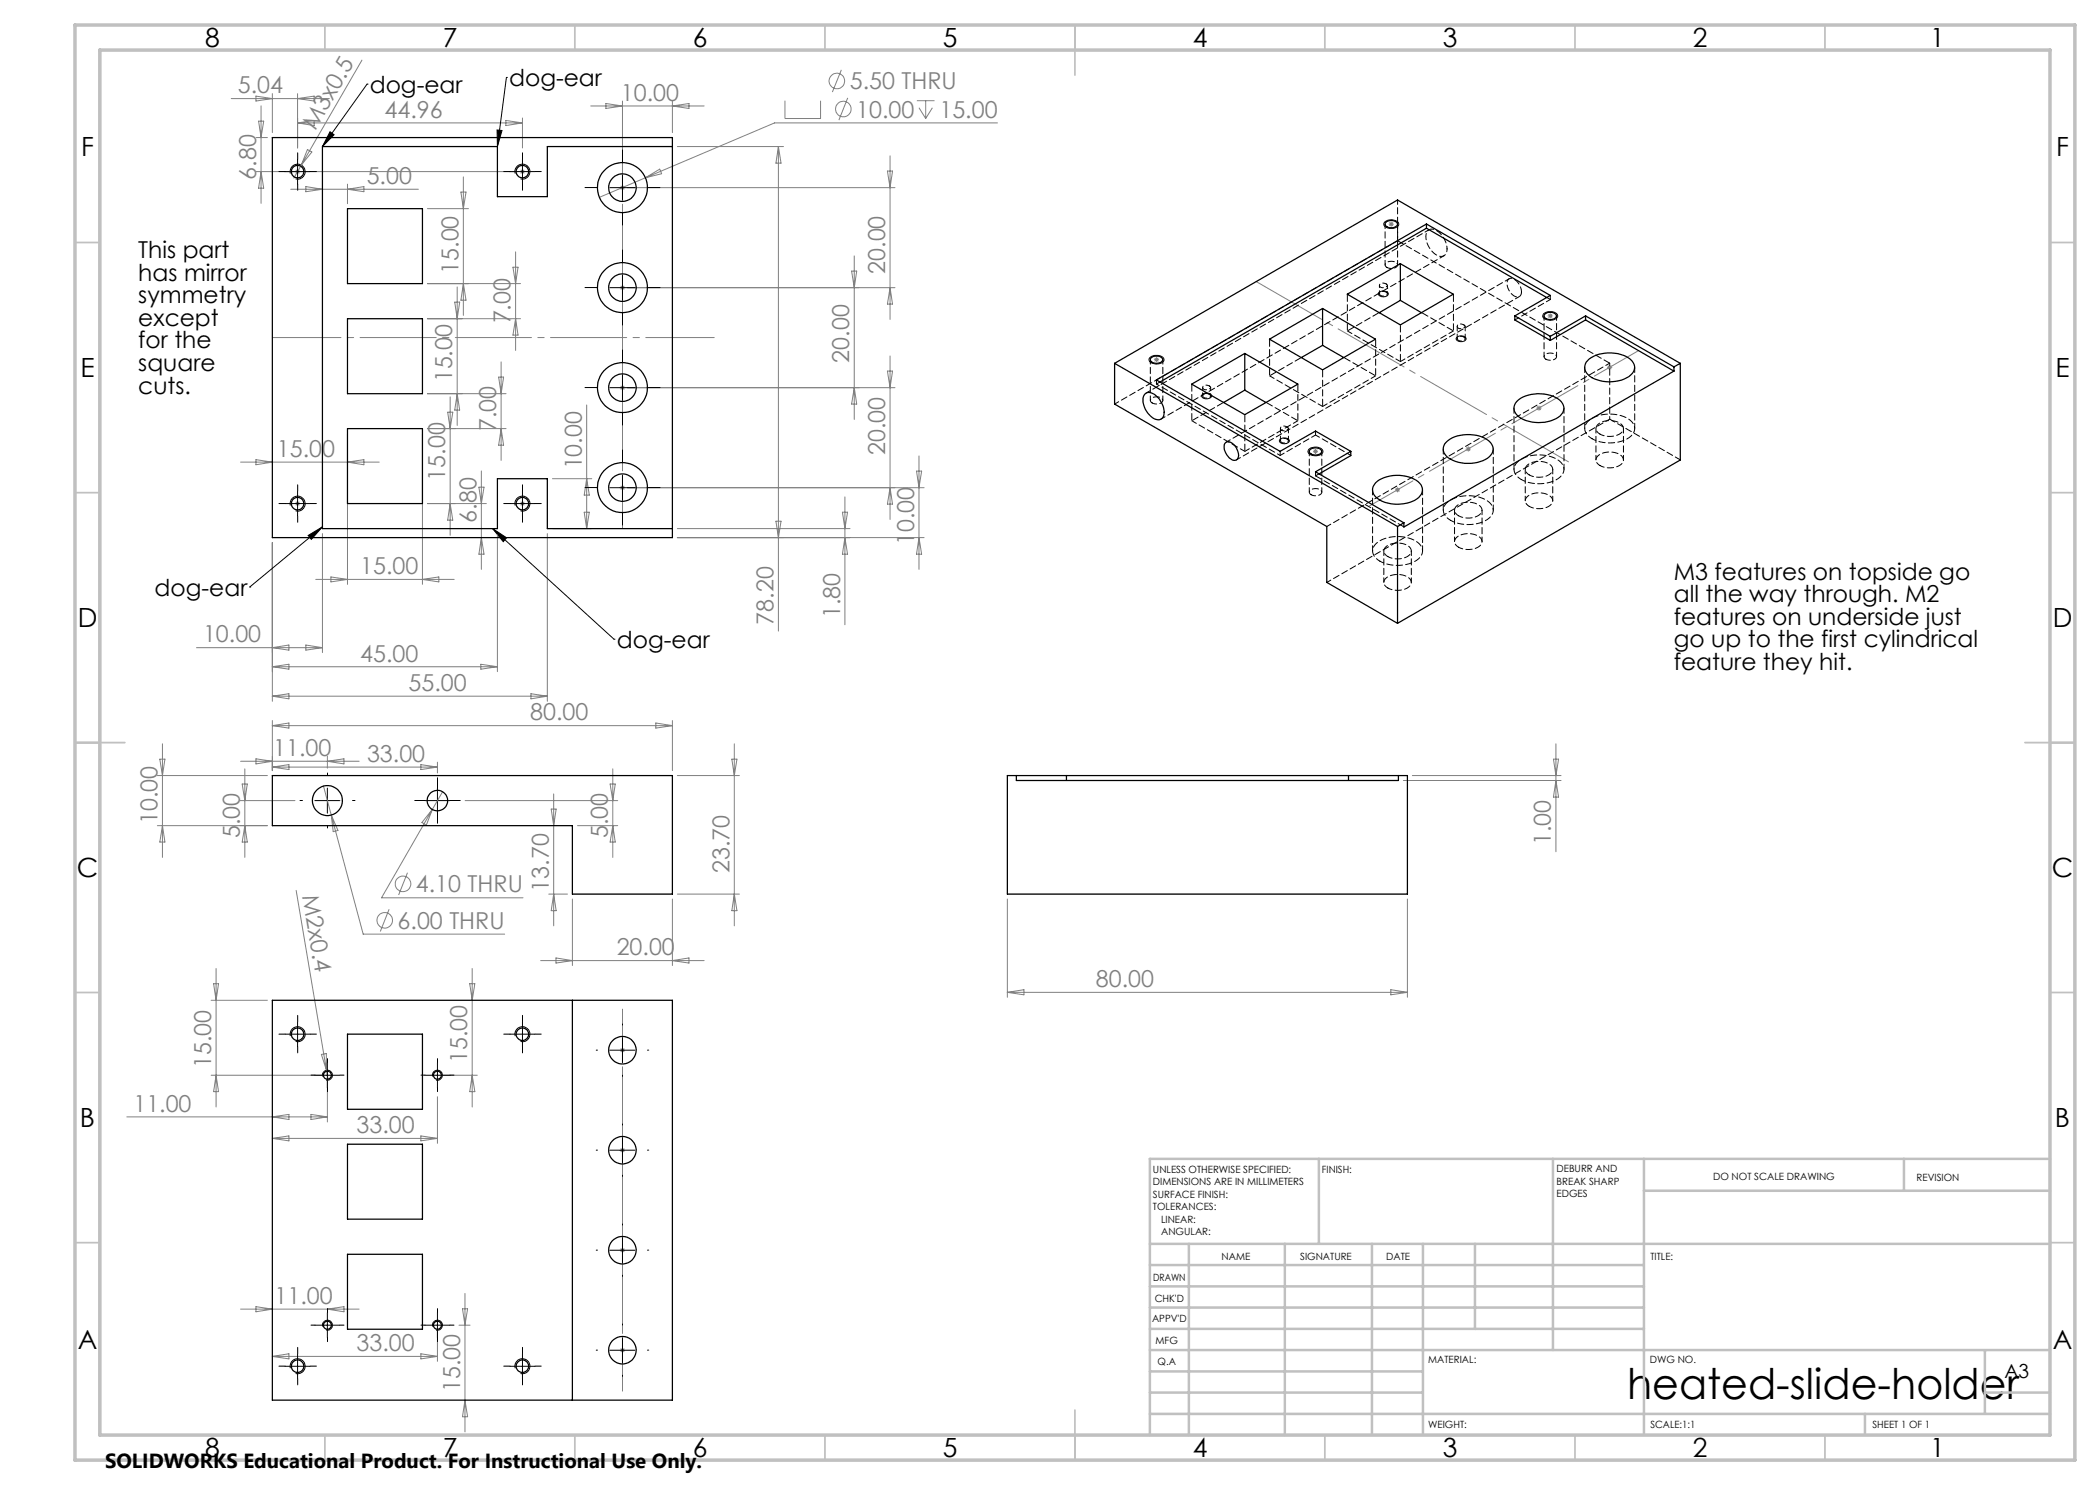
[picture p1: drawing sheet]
<svg xmlns="http://www.w3.org/2000/svg" width="420mm" height="297mm" viewBox="0 0 420 297" stroke-linecap="round" stroke-linejoin="round" font-family="sans-serif">
<g fill="none" stroke="#808080" stroke-width=".2">
<path d="M46.2 19.7h19.7M51.2 19.2l3.3 .5-3.3 .5zM54.5 18.7v7.8M59.5 18.7v10.9M59.5 19.7l3.3-.5v1zM72.4 12l-12.1 21M168.3 14l-1.8 4.4M169.5 19.6l-1.7 4.4M51.2 34.3h52.3M51.2 27.5h2.3M51.7 24.2h1l-.5 3.3zM52.2 21.2v19.5"/>
<path d="M52.2 34.3l.5 3.3h-1zM58.1 37.8h25.6M59.2 34l.7 .7M59.5 33.8v1M59.5 24.6h45M59.5 24.6l3.3-.5v1zM59.9 34l-.7 .7M60.3 33l-1.5 2.6M61.2 37.3l3.3 .5-3.3 .5zM61.5 29.9l.9 .5-2.1 2.6zM69.5 36.8v3.9M69.5 37.8l3.3-.5v1z"/>
<path d="M92.2 38.4h1l-.5 3.3zM92.7 35.4v27.7M101.2 24.1l3.3 .5-3.3 .5zM104 34.3h1M104.1 34l.7 .7M104.5 33.8v1M104.5 23.6v6M104.8 34l-.7 .7M118.1 21.2h22.7M121.2 20.7l3.3 .5-3.3 .5zM124 37.5h1M124.1 37.2l.7 .7"/>
<path d="M124.5 37v1M124.5 20.2v16.3M124.8 37.2l-.7 .7M125.5 37.5h53.5M129.1 35.6l2.8-1.8 .4 .9zM134.5 20.2v6.3M134.5 21.2l3.3-.5v1zM135.5 29.3h21.2M155.7 29.3v96.9M155.7 29.3l.5 3.3h-1zM157 20.1v3.6h7.1v-3.6M177.5 34.2h1l-.5 3.3z"/>
<path d="M178 31.2v32.7M183.4 20.1h3.5M183.8 21.6l1.3 2.1M185.1 20.1v3.6M186.5 21.6l-1.4 2.1M199.5 24.6h-44.6l-35 14.9M85.5 56.7h18.6M85.5 41.7h8.2M91.4 57.4v27.7M92.7 56.7l.5 3.3h-1zM102.6 53.4h1l-.5 3.3zM103.1 50.4v19.7"/>
<path d="M124 57.5h1M124.1 57.2l.7 .7M124.5 57v1M124.8 57.2l-.7 .7M125.5 57.5h53.5M170.3 54.2h1l-.4 3.3zM170.9 51.2v32.7M178 57.5l.5 3.3h-1zM277.7 44.8h1.1M277.9 44.5l.7 .7M278.2 44.3v1M278.6 44.5l-.7 .7"/>
<path d="M85.5 78.7h15.7M85.5 63.7h18.6M90 79.4v27.7M90.9 60.4h1l-.5 3.3zM91.4 78.7l.5 3.3h-1zM99.7 75.4h1l-.5 3.3zM100.2 72.4v19.7M103.1 63.7l.5 3.3h-1zM124 77.5h1M124.1 77.2l.7 .7M124.5 77v1M124.8 77.2l-.7 .7"/>
<path d="M170.9 77.5l.4 3.3h-1zM177.5 74.2h1l-.5 3.3zM178 71.2v32.7M179 77.5h-53.5M230.8 71.9h1M230.9 71.6l.8 .7M231.3 71.4v1M231.7 71.6l-.8 .7M309.5 63.2h1.1M309.7 62.8l.7 .7M310.1 62.7v1M310.4 62.8l-.7 .7"/>
<path d="M321.4 73.5h1M321.6 73.1l.7 .7M321.9 73v1M322.3 73.1l-.7 .7M48.1 92.4h27.7M51.2 91.9l3.3 .5-3.3 .6zM69.5 92.4l3.3-.5v1.1zM69.5 86.7v30.2M84.5 86.7v30.2M85.5 85.7h15.7M89.5 82.4h1.1l-.6 3.3zM95.8 97.4h1l-.5 3.3z"/>
<path d="M96.3 94.2v19.7M100.2 85.7l.5 3.3h-1zM110.5 95.7h7.9M117.3 81v24.7M117.3 95.7l.6 3.3h-1.1zM124 97.5h1M124.1 97.2l.7 .7M124.5 97v1M124.8 97.2l-.7 .7M125.5 97.5h59.3M169 99.4v25.6M178 97.5l.5 3.3h-1z"/>
<path d="M183.3 94.2h1l-.5 3.3zM183.8 91.2v22.7M262.6 90.3h1M262.7 89.9l.8 .7M263.1 89.8v1M263.5 89.9l-.8 .7M279 98h1M279.2 97.6l.7 .7M279.5 97.5v1M279.9 97.6l-.7 .7M293.1 89.8h1M293.3 89.5l.7 .7"/>
<path d="M293.7 89.3v1M294 89.5l-.7 .7M307.3 81.6h1M307.4 81.3l.8 .7M307.8 81.1v1M308.2 81.3l-.8 .7M54.5 108.5v31.8M59 100.7h1M59.2 100.4l.7 .7M59.5 100.2v1M59.9 100.4l-.7 .7M63.1 115.9h27.7"/>
<path d="M64.5 106.7v23.8M66.2 115.4l3.3 .5-3.3 .5zM84.5 115.9l3.3-.5v1zM85.5 100.7h11.8M90 100.7l.6 3.3h-1.1zM96.3 107.5l.5 3.3h-1zM99.5 106.7v27.6M104 100.7h1M104.1 100.4l.7 .7M104.5 100.2v1M104.8 100.4l-.7 .7M109.5 106.7v33.6"/>
<path d="M110.5 105.7h7.9M116.8 102.4h1.1l-.6 3.3zM135.5 105.7h34.5M135.5 107.5h49.3M155.2 104.2h1l-.5 3.3zM168.5 102.4h1l-.5 3.3zM169 107.5l.5 3.3h-1zM183.8 107.5l.5 3.3h-1zM39.3 129.5h25.2M54.5 133.3l3.3-.4v.9zM54.5 139.2l3.3-.5v1.1zM54.5 133.3h45"/>
<path d="M54.5 139.2h55M54.5 129.5l3.3-.5v1zM61.2 129l3.3 .5-3.3 .5zM96.2 132.9l3.3 .4-3.3 .5zM106.2 138.7l3.3 .5-3.3 .6zM31.5 155.1h22M32 151.8h1l-.5 3.3zM32.5 148.8v22.7M48.1 152.3h23.7M48.4 156.8h1.1l-.5 3.3zM49 153.8v17.7M51.2 151.8l3.3 .5-3.3 .5z"/>
<path d="M54.5 153.4h33M54.5 153.4l3.3-.5v1zM54.5 144.1v10M54.5 145.1l3.3-.5v1zM54.5 145.1h80M64.7 157.2l1.6 5.8M65.5 151.3v2.3M65.5 152.3l3.3-.5v1zM84.2 152.9l3.3 .5-3.3 .5zM87.5 152.4v2.2M88.5 158.4l-2 3.5M110.7 158.8v26.4"/>
<path d="M122 156.8h1l-.4 3.3zM122.6 153.8v17.7M131.2 144.6l3.3 .5-3.3 .5zM134.5 144.1v10M135.5 155.1h12.4M146.4 151.8h1l-.5 3.3zM146.9 148.8v36.4M280.7 156.1h31.5M282.5 155.1h29.7M310.7 151.8h1l-.5 3.3zM311.2 148.8v21.6M311.2 156.1l.5 3.3h-1z"/>
<path d="M31.5 165.1h22M32.5 165.1l.5 3.3h-1zM47.9 160.1h11.1M49 165.1l.5 3.3h-1.1zM59.2 178.1l6.1 36M66.3 163l6.3 23.8h28.3M66.3 163l1.3 3.1-1 .2zM81.5 174.6l-1.8 4.4M86.5 161.9l-10.2 17.7h28.3M86.5 161.9l-1.2 3.1-.9-.5zM93 160.1h30.5M109.7 178.8h3.8"/>
<path d="M110.2 161.8h1l-.5 3.3zM110.7 178.8l.5 3.3h-1zM114.5 179.8v13.3M115.5 165.1h8M122.6 165.1l.4 3.3h-1zM134.5 179.8v13.3M135.5 178.8h12.4M146.9 178.8l.5 3.3h-1zM201.5 179.8v19.7M281.5 179.8v19.7M42.7 196.7h1l-.5 3.4zM43.2 193.7v27.7"/>
<path d="M77.8 181.9l-1.7 4.4M93.9 196.7h1.1l-.6 3.4zM94.4 193.7v27.7M108.1 192.1h32.7M111.2 191.6l3.3 .5-3.3 .5zM134.5 192.1l3.3-.5v1zM201.5 198.5h80M201.5 198.5l3.3-.6v1.1zM278.2 197.9l3.3 .6-3.3 .5zM42.2 215h22.3M42.2 200.1h11.3M43.2 215l.5 3.3h-1z"/>
<path d="M64.3 210.9l1-.2v3.4zM65.3 214.1l.4 1.9M65.5 216v8.4M87.5 219.4v9.3M88.5 215h7M94.4 215l.6 3.3h-1.1zM124 210h1M124.1 209.7l.7 .7M124.5 209.5v1M124.8 209.7l-.7 .7M25.4 223.4h40.1M54.5 223.4l3.3-.5v1z"/>
<path d="M54.5 227.7l3.3-.5v1zM54.5 227.7h33M62.2 222.9l3.3 .5-3.3 .5zM84.2 227.2l3.3 .5-3.3 .5zM124 230h1M124.1 229.7l.7 .7M124.5 229.5v1M124.8 229.7l-.7 .7M93 258.7v27.7M124 250h1M124.1 249.7l.7 .7M124.5 249.6v.9"/>
<path d="M124.8 249.7l-.7 .7M48.1 261.8h23.7M51.2 261.3l3.3 .5-3.3 .6zM54.5 271.3l3.3-.5v1zM54.5 271.3h33M65.5 261.8l3.3-.5v1.1zM84.2 270.8l3.3 .5-3.3 .5zM87.5 266.1v6.2M91.8 265h2.2M92.5 261.8h1l-.5 3.2zM124 270h1M124.1 269.7l.7 .7"/>
<path d="M124.5 269.6v.9M124.8 269.7l-.7 .7M93 280l.5 3.3h-1z"/>
<circle cx="167.4" cy="16.2" r="1.56"/>
<circle cx="168.7" cy="21.8" r="1.56"/>
<circle cx="80.6" cy="176.8" r="1.55"/>
<circle cx="76.9" cy="184.1" r="1.55"/>
</g>
<g fill="none" stroke="#000" stroke-width=".2">
<path d="M73.4 16.8h.1M73.4 16.8l-8.9 12.5M101.3 15.5h.1M101.3 15.5l-1.8 13.8M57 34.3h5M58.1 34.7a1.5 1.5 0 0 1 1.3-1.9 1.5 1.5 0 0 1 1.6 1.7 1.5 1.5 0 0 1-1.9 1.3M59.5 31.8v5M66 26.3l.8 .6-2.3 2.4zM99.4 26l1 .1-.9 3.2zM102 34.3h5M103 34.7a1.5 1.5 0 0 1 1.4-1.9 1.5 1.5 0 0 1 1.6 1.7 1.5 1.5 0 0 1-1.9 1.3M104.5 31.8v5"/>
<path d="M122 37.5h5M124.5 35v5M122 57.5h5M124.5 55v5M275.9 58.4a1.22 1.22 0 0 1 1.8 .4 1.14 1.14 0 0 1-2-.1zM276.9 44.4a1.93 1.93 0 0 1 2.9 .4 1.55 1.55 0 0 1-2.2 .8l-.6-.3a.59 .59 0 0 1-.1-.9zM122 77.5h5M124.5 75v5M230 71.5a1.89 1.89 0 0 1 2.8 .4 1.35 1.35 0 0 1-1.8 .9l-.6-.2a.64 .64 0 0 1-.4-1.1zM240.4 79a1.21 1.21 0 0 1 1.9 .2 1.17 1.17 0 0 1-2 0zM291.3 67.6a1.2 1.2 0 0 1 1.9 .2 1.18 1.18 0 0 1-2-.1zM308.7 62.8a1.93 1.93 0 0 1 2.8 .3 1.6 1.6 0 0 1-2.3 .8l-.1-.1a.67 .67 0 0 1-.4-1z"/>
<path d="M59.5 98.2v5M104.5 98.2v5M122 97.5h5M124.5 95v5M256 87.9a1.24 1.24 0 0 1 1.9 .3 1.14 1.14 0 0 1-2-.1zM261.8 89.9a1.89 1.89 0 0 1 2.8 .3 1.51 1.51 0 0 1-2.1 .9l-.5-.2a.63 .63 0 0 1-.2-1zM50 117.4h.1M57 100.7h5M58.1 101.1a1.49 1.49 0 0 1 1.3-1.9 1.49 1.49 0 0 1 1.6 1.7 1.49 1.49 0 0 1-1.9 1.3M61.6 107.1l2.9-1.7-2.2 2.5zM64.5 105.4l-14.5 12M98.5 105.7l2.8 1.9-.7 .7z"/>
<path d="M98.5 105.7l24.3 22.1M102 100.7h5M103 101.1a1.49 1.49 0 0 1 1.4-1.9 1.49 1.49 0 0 1 1.6 1.7 1.49 1.49 0 0 1-1.9 1.3M122.8 127.8h.1M65.5 157.6v5M87.5 157.6v5M63 160.1h5M85 160.1h5M57 206.8h5M58.1 207.2a1.49 1.49 0 0 1 1.3-1.8 1.49 1.49 0 0 1 1.6 1.6 1.49 1.49 0 0 1-1.9 1.3M59.5 204.4v4.9M63 215h5"/>
<path d="M64.5 215.3a.99 .99 0 0 1 .9-1.2 .99 .99 0 0 1 1.1 1 .99 .99 0 0 1-1.3 .9M65.5 212.5v5.1M85 215h5M86.5 215.3a1 1 0 0 1 .9-1.3 1 1 0 0 1 1.1 1.1 1 1 0 0 1-1.3 .9M87.5 212.5v5.1M102 206.8h5M103 207.2a1.49 1.49 0 0 1 1.4-1.8 1.49 1.49 0 0 1 1.6 1.6 1.49 1.49 0 0 1-1.9 1.3M104.5 204.4v4.9M122 210h5M124.5 207.5v5M122 230h5M124.5 227.5v5"/>
<path d="M122 250h5M124.5 247.5v5.1M57 273.3h5M58.1 273.6a1.5 1.5 0 0 1 1.3-1.8 1.5 1.5 0 0 1 1.6 1.6 1.5 1.5 0 0 1-1.9 1.3M59.5 270.8v4.9M63 265h5M64.5 265.3a1 1 0 0 1 .9-1.2 1 1 0 0 1 1.1 1 1 1 0 0 1-1.3 .9M65.5 262.5v5M85 265h5M86.5 265.3a1.01 1.01 0 0 1 .9-1.3 1.01 1.01 0 0 1 1.1 1.1 1.01 1.01 0 0 1-1.3 .9M87.5 262.5v5M102 273.3h5"/>
<path d="M103 273.6a1.5 1.5 0 0 1 1.4-1.8 1.5 1.5 0 0 1 1.6 1.6 1.5 1.5 0 0 1-1.9 1.3M104.5 270.8v4.9M122 270h5M124.5 267.5v5.1"/>
</g>
<g fill="none" stroke="#000" stroke-width=".2" stroke-dasharray="15.2 1.3 1.3 1.3">
<path d="M57 34.3h-1.2M59.5 31.8v-1.2M59.5 36.8v1.3M62 34.3h1.3M102 34.3h-1.2M104.5 31.8v-1.2M104.5 36.8v1.3M107 34.3h1.2M119.5 37.5h-2.5M124.5 32.5v-2.5M129.5 37.5h2.5M119.5 57.5h-2.5"/>
<path d="M124.5 42.5v2.5M124.5 52.5v-2.5M129.5 57.5h2.5M119.5 77.5h-2.5M124.5 62.5v2.5M124.5 72.5v-2.5M129.5 77.5h2.5M59.5 98.2v-1.2M104.5 98.2v-1.2M119.5 97.5h-2.5M124.5 82.5v2.5M124.5 92.5v-2.5"/>
<path d="M129.5 97.5h2.5M57 100.7h-1.2M59.5 103.2v1.3M62 100.7h1.3M102 100.7h-1.2M104.5 103.2v1.3M107 100.7h1.2M124.5 102.5v2.5M65.5 155.1v-.5M87.5 157.6v-2M60.5 160.1h-.5M65.5 165.1v.5"/>
<path d="M70.5 160.1h.5M85 160.1h-2M87.5 162.6v2.1M90 160.1h2M57 206.8h-1.2M59.5 204.3v-1.2M59.5 209.3v1.3M62 206.8h1.3M63 215h-.8M65.5 212.5v-.8M65.5 217.5v.8M68 215h.8"/>
<path d="M85 215h-.8M87.5 212.5v-.8M87.5 217.5v.8M90 215h.8M102 206.8h-1.2M104.5 204.3v-1.2M104.5 209.3v1.3M107 206.8h1.2M119.5 210h-.3M124.5 205v-.2M124.5 215v.3M129.5 210h.3"/>
<path d="M119.5 230h-.3M124.5 225v-.2M124.5 235v.3M129.5 230h.3M119.5 250h-.3M124.5 245v-.2M124.5 255v.3M129.5 250h.3M57 273.2h-1.2M59.5 270.7v-1.2M59.5 275.7v1.3M62 273.2h1.3"/>
<path d="M63 265h-.8M65.5 262.5v-.8M65.5 267.5v.8M68 265h.8M85 265h-.8M87.5 262.5v-.8M87.5 267.5v.8M90 265h.8M102 273.2h-1.2M104.5 270.7v-1.2M104.5 275.7v1.3M107 273.2h1.2"/>
<path d="M119.5 270h-.3M124.5 265v-.2M124.5 275v.3M129.5 270h.3"/>
</g>
<g fill="none" stroke="#c0c0c0" stroke-width=".35">
<path d="M65 5v5M115 5v5M165 5v5M215 5v10M265 5v5M315 5v5M365 5v5M15 48.5h5M410 48.5h5M15 98.5h5M410 98.5h5M15 148.5h10"/>
<path d="M405 148.5h10M15 198.5h5M410 198.5h5M15 248.5h5M410 248.5h5M65 287v5M115 287v5M165 287v5M215 282v10M265 287v5M315 287v5M365 287v5"/>
</g>
<g fill="none" stroke="#c0c0c0" stroke-width=".5">
<path d="M263.8 231.8v17M310.6 231.8v38.2M328.8 231.8v55.2M328.8 238.2h81.2M380.8 231.8v6.4M410 231.8h-180v55.2M230 248.8h180M230 257.3h98.8M230 253h98.8M237.8 248.8v38.2M257 248.8v38.2M274.4 248.8v38.2"/>
<path d="M284.6 248.8v38.2M295 248.8v17M230 265.8h98.8M230 261.5h98.8M230 278.5h54.6M230 274.3h54.6M230 270h180M397 278.5h13M397 270v12.8M230 282.8h180M373 282.8v4.2"/>
</g>
<path d="M15 5h400v287h-400zM20 10h390v277h-390z" fill="none" stroke="#c0c0c0" stroke-width=".7"/>
<path d="M124.5 29.3v76.4M124.5 278.2v-76.4" fill="none" stroke="#808080" stroke-width=".2" stroke-dasharray="15.2 1.3 1.3 1.3" stroke-dashoffset="7.5"/>
<path d="M54.5 67.5h88.4" fill="none" stroke="#808080" stroke-width=".2" stroke-dasharray="15.2 1.3 1.3 1.3" stroke-dashoffset="1.5"/>
<path d="M327.7 70.1l-54 31.2" fill="none" stroke="#808080" stroke-width=".2" stroke-dasharray="15.2 1.3 1.3 1.3" stroke-dashoffset="5"/>
<path d="M251.2 56.3l62.5 36.1" fill="none" stroke="#808080" stroke-width=".2" stroke-dasharray="15.2 1.3 1.3 1.3" stroke-dashoffset=".1"/>
<path d="M66 26.3l.8 .6-2.3 2.4zM99.4 26l1 .1-.9 3.2zM98.5 105.7l2.8 1.9-.7 .7zM61.6 107.1l2.9-1.7-2.2 2.5z" fill="#000"/>
<g fill="none" stroke="#000" stroke-width=".25">
<path d="M54.5 27.5h80v80h-80zM134.5 29.3h-25v10h-10v-10h-35v76.4h35v-10h10v10h25M69.5 41.7h15v15h-15zM269.5 58.8l10.6-6.1 10.6 6.1-10.6 6.2zM277.2 44.5a1.5 1.5 0 0 1 2.3 .3 1.46 1.46 0 0 1-2.5 0zM280.1 52.7v7.4M285.3 44.8l24.8 14.3-7.1 4.1M285.3 44.8l-54 31.2 24.7 14.3 7.1-4.1 7.1 4.1M285.3 45.6l-53.3 30.8M285.3 45.6l24.1 13.9M285.3 44.8v.8M69.5 63.7h15v15h-15z"/>
<path d="M222.9 72.7l56.6 32.6M222.9 72.7v8.1l42.5 24.5v11.2l14.1 8.2M222.9 72.7l56.6-32.7 56.6 32.7M229 78.8a1.9 1.9 0 0 1 2.6 .7 3.8 3.8 0 0 1 1 4 1.53 1.53 0 0 1-2.4-.2 4.3 4.3 0 0 1-1.5-4zM230.2 71.6a1.5 1.5 0 0 1 2.4 .3 1.43 1.43 0 0 1-2.6 0zM238.3 76.8l10.7-6.1 10.6 6.1-10.6 6.1zM249 70.7v7.3M249 78l4.2 2.5M249 78l-4.3 2.5M253.9 67.8l10.6-6.1 10.6 6.1-10.6 6.2zM264.5 61.7v7.4M264.5 69.1l4.2 2.4"/>
<path d="M264.5 69.1l-4.2 2.4M280.1 60.1l4.2 2.4M280.1 60.1l-4.3 2.4M303 63.2l7.1 4.1M303 63.2v.8l7.1 4.1M309 62.8a1.5 1.5 0 0 1 2.3 .4 1.43 1.43 0 0 1-2.5 0zM310.1 67.3v.8M317.1 63.2l17.7 10.2M317.1 63.2l-7 4.1M317.1 64l17.7 10.2M317.1 64l-7 4.1M317.1 63.2v.8"/>
<path d="M317.5 72.1a7.1 7.1 0 0 1 8.9 .1 1.98 1.98 0 0 1-.6 3.1 7.4 7.4 0 0 1-8.2-.4 1.89 1.89 0 0 1-.1-2.8zM334.8 73.4v.8M334.8 74.2l-54 31.2v-.8M336.1 72.7l-1.3 .7M336.1 72.7v19.3l-56.6 32.7M69.5 85.7h15v15h-15zM245 88.6a1.1 1.1 0 0 1 1.8 .3 2.57 2.57 0 0 1 .6 3 1.43 1.43 0 0 1-2-.9l-.5-1.1-.1-.7zM262 89.9a1.56 1.56 0 0 1 2.3 .4 1.43 1.43 0 0 1-2.5 0zM270.2 90.3l-7.1 4.1 17.7 10.2M270.2 90.3v.8l-6.4 3.7M275.1 96.6a7.1 7.1 0 0 1 8.9 .1 2.14 2.14 0 0 1-1.1 3.4 7.5 7.5 0 0 1-7.7-.7 1.89 1.89 0 0 1-.1-2.8zM289.2 88.4a7.1 7.1 0 0 1 8.9 .1 2.1 2.1 0 0 1-1 3.4 7.4 7.4 0 0 1-7.8-.6 1.89 1.89 0 0 1-.1-2.9z"/>
<path d="M303.4 80.3a7.1 7.1 0 0 1 8.8 0 2.13 2.13 0 0 1-1 3.4 7.4 7.4 0 0 1-7.7-.6 1.89 1.89 0 0 1-.1-2.8zM279.5 105.3v19.4M280.8 104.6l-1.3 .7M54.5 155.1h80v23.7h-20v-13.7h-60zM201.5 155.1h80v23.7h-80zM203.3 155.1v1h76.4v-1M213.3 155.1v1M269.7 155.1v1M54.5 200.1h80v79.9h-80zM69.5 206.8h15v15.1h-15zM114.5 200.1v79.9M69.5 228.8h15v15h-15z"/>
<path d="M69.5 250.9h15v14.9h-15z"/>
<circle cx="59.5" cy="34.3" r="1.27"/>
<circle cx="104.5" cy="34.3" r="1.26"/>
<circle cx="124.5" cy="37.5" r="5"/>
<circle cx="124.5" cy="37.5" r="2.74"/>
<circle cx="124.5" cy="57.5" r="2.75"/>
<circle cx="124.5" cy="57.5" r="5"/>
<circle cx="124.5" cy="77.5" r="2.75"/>
<circle cx="124.5" cy="77.5" r="5"/>
<circle cx="124.5" cy="97.5" r="2.75"/>
<circle cx="124.5" cy="97.5" r="5"/>
<circle cx="59.5" cy="100.7" r="1.25"/>
<circle cx="104.5" cy="100.7" r="1.24"/>
<circle cx="65.5" cy="160.1" r="2.99"/>
<circle cx="87.5" cy="160.1" r="2.05"/>
<circle cx="59.5" cy="206.9" r="1.25"/>
<circle cx="65.5" cy="215.1" r=".81"/>
<circle cx="87.5" cy="215" r=".81"/>
<circle cx="104.5" cy="206.8" r="1.24"/>
<circle cx="124.5" cy="210" r="2.74"/>
<circle cx="124.5" cy="230" r="2.74"/>
<circle cx="124.5" cy="250" r="2.74"/>
<circle cx="59.5" cy="273.2" r="1.25"/>
<circle cx="65.5" cy="265.1" r=".8"/>
<circle cx="87.5" cy="265" r=".81"/>
<circle cx="104.5" cy="273.2" r="1.24"/>
<circle cx="124.5" cy="270" r="2.74"/>
</g>
<g fill="none" stroke="#000" stroke-width=".2" stroke-dasharray="1.3 .6" stroke-dashoffset=".4">
<path d="M279.5 40v8.1M277 44.8v8.2M279.5 48.1l-56.6 32.7M279.5 53v-8.2M285.8 46l-56.6 32.6M301.8 55.8l-56.5 32.6M310.1 59.9l-.7-.4M310.1 59.9v-.8M230.1 71.9v8.2M231.3 76.8v-.8M232 76.4l-.7 .4M291.4 65.3v2.4"/>
<path d="M293 67.7v-2.4M303 64l7.1-4.1M308.8 63.2v8.1M311.3 71.3v-8.1M321.9 72.6l-56.5 32.7M232.2 83.8l56.6-32.6M232.6 80.1v-8.2M247.3 92l56.6-32.7M256 91.1l7.1-4.1M256 91.1v-.8M256.1 85.7v2.4M257.7 88.1v-2.4"/>
<path d="M261.9 90.3v8.1M263.1 87l7.1 4.1M263.1 95.2v-.8M263.1 87v-.8M263.8 94.8l-.7 .4M264.4 98.4v-8.1M304.3 95.9a7.5 7.5 0 0 0 7.7-.5 2.02 2.02 0 0 0-.4-3.4 7.4 7.4 0 0 0-8.2 .5 2.07 2.07 0 0 0 .9 3.4M305.9 95a3.8 3.8 0 0 0 4.5-.6 1.39 1.39 0 0 0-1.2-1.9 3.6 3.6 0 0 0-4.1 1 1.21 1.21 0 0 0 .8 1.5M318.4 87.7a7.5 7.5 0 0 0 7.8-.5 2.02 2.02 0 0 0-.5-3.4 7.4 7.4 0 0 0-8.2 .5 2.07 2.07 0 0 0 .9 3.4M320 86.8a3.8 3.8 0 0 0 4.6-.6 1.39 1.39 0 0 0-1.3-1.9 3.6 3.6 0 0 0-4 1 1.21 1.21 0 0 0 .7 1.5M320 93.1a3.8 3.8 0 0 0 4.6-.6 1.39 1.39 0 0 0-1.3-1.9 3.6 3.6 0 0 0-4 1 1.21 1.21 0 0 0 .7 1.5M321.9 83.8l-56.5 32.7"/>
<path d="M276 112.2a7.5 7.5 0 0 0 7.7-.5 2.02 2.02 0 0 0-.4-3.4 7.4 7.4 0 0 0-8.2 .5 2.07 2.07 0 0 0 .9 3.4M277.6 111.3a3.8 3.8 0 0 0 4.5-.6 1.39 1.39 0 0 0-1.2-1.9 3.6 3.6 0 0 0-4.1 1 1.21 1.21 0 0 0 .8 1.5M277.6 117.6a3.8 3.8 0 0 0 4.5-.6 1.39 1.39 0 0 0-1.2-1.9 3.6 3.6 0 0 0-4.1 1 1.21 1.21 0 0 0 .8 1.5M290.1 104.1a7.5 7.5 0 0 0 7.8-.5 2.02 2.02 0 0 0-.5-3.5 7.4 7.4 0 0 0-8.1 .6 2.07 2.07 0 0 0 .8 3.4M291.7 103.2a3.8 3.8 0 0 0 4.6-.7 1.39 1.39 0 0 0-1.3-1.8 3.6 3.6 0 0 0-4 1 1.21 1.21 0 0 0 .7 1.5M291.7 109.4a3.8 3.8 0 0 0 4.6-.6 1.39 1.39 0 0 0-1.3-1.9 3.6 3.6 0 0 0-4 1 1.21 1.21 0 0 0 .7 1.5M305.9 101.3a3.8 3.8 0 0 0 4.5-.7 1.39 1.39 0 0 0-1.2-1.8 3.6 3.6 0 0 0-4.1 1 1.21 1.21 0 0 0 .8 1.5"/>
</g>
<path d="M231.3 76.8l24.7 14.3" fill="none" stroke="#000" stroke-width=".2" stroke-dasharray="1.3 .6" stroke-dashoffset=".6"/>
<path d="M321.9 72.6l-42.4-24.5M263.1 95.2l17.7 10.2" fill="none" stroke="#000" stroke-width=".2" stroke-dasharray="1.3 .6"/>
<path d="M277.4 53.5a1.53 1.53 0 0 0 2.1-.5 1.44 1.44 0 0 0-2.5 0l.4 .5M309.2 71.8a1.53 1.53 0 0 0 2.1-.5 1.44 1.44 0 0 0-2.5 0l.4 .5M230.4 80.6a1.53 1.53 0 0 0 2.2-.5 1.44 1.44 0 0 0-2.5 0l.3 .5M262.2 98.9a1.53 1.53 0 0 0 2.2-.5 1.44 1.44 0 0 0-2.5 0l.3 .5M305 93.9v6.3M319.2 85.7v6.3M324.7 92v-6.3M276.8 110.2v6.3M282.3 116.5v-6.3M290.9 102v6.3M296.4 108.3v-6.3M310.5 100.2v-6.3" fill="none" stroke="#000" stroke-width=".2" stroke-dasharray="1.3 .6" stroke-dashoffset=".3"/>
<g fill="none" stroke="#000" stroke-width=".2" stroke-dasharray="1.3 .6" stroke-dashoffset=".2">
<path d="M304.3 58.4a2.85 2.85 0 0 0-2.1-2.7 1.04 1.04 0 0 0-.7 1.5 2.65 2.65 0 0 0 2.1 2.2 .88 .88 0 0 0 .7-1M275.1 75.2l-10.6 6.1M280.1 72.3l-10.6-6.1M290.7 66.2l-10.6 6.1M316.9 73.5v12.2M249 90.3l-10.6-6.2M259.6 84.1l-10.6 6.2M264.5 81.3l-10.6-6.1M274.5 97.9v12.3M288.7 89.8v12.2M302.8 81.6v12.3M312.8 93.9v-12.3"/>
<path d="M326.9 85.7v-12.2M284.5 110.2v-12.3M298.7 102v-12.2"/>
</g>
<path d="M277.3 56.8l.2 .2a.88 .88 0 0 1-.8 .5 .88 .88 0 0 1-.8-.5 .86 .86 0 0 1 1.4-.2M277.3 58.4l.2 .3a.88 .88 0 0 1-.8 .5 .88 .88 0 0 1-.8-.5l.2-.2 .4-.2 .8 .1M241.9 77.2l.2 .2a.88 .88 0 0 1-.8 .6 .88 .88 0 0 1-.8-.5 .86 .86 0 0 1 1.4-.3M241.9 78.8l.2 .3a.88 .88 0 0 1-.8 .5 .88 .88 0 0 1-.8-.5l.2-.2 .5-.2 .7 .1M292.8 65l.2 .2a1 1 0 0 1-1.5 .3 .63 .63 0 0 1 .3-.7 .63 .63 0 0 1 .8 .1l.2 .1M292.8 67.4l.2 .3a.88 .88 0 0 1-.7 .5 .88 .88 0 0 1-.9-.5l.2-.3 .5-.1 .7 .1M257.5 85.4l.2 .2a1 1 0 0 1-1.6 .3 .63 .63 0 0 1 .4-.7 .63 .63 0 0 1 .7 .1l.3 .1M257.5 87.8l.2 .3a.88 .88 0 0 1-.8 .5 .88 .88 0 0 1-.8-.5l.2-.2 .4-.2 .8 .1" fill="none" stroke="#000" stroke-width=".2" stroke-dasharray="1.3 .6" stroke-dashoffset=".5"/>
<g fill="none" stroke="#000" stroke-width=".2" stroke-dasharray="1.3 .6" stroke-dashoffset="-.2">
<path d="M253.9 75.2v-7.4M253.9 75.2l6.4-3.7M268.8 71.5l6.3 3.7M269.5 66.2v-7.4M269.5 66.2l6.3-3.7M275.1 75.2v-7.4M280.1 72.3v-7.3M284.3 62.5l6.4 3.7M290.7 66.2v-7.4M238.4 84.1v-7.3M238.4 84.1l6.3-3.6M249 90.3v-7.4"/>
<path d="M253.2 80.5l6.4 3.6M259.6 84.1v-7.3M264.5 81.3v-7.4"/>
</g>
<path d="M289.4 49.8a4.2 4.2 0 0 0-3-4 1.4 1.4 0 0 0-1.2 1.9 4.2 4.2 0 0 0 2.9 3.6 1.24 1.24 0 0 0 1.3-1.5" fill="none" stroke="#000" stroke-width=".2" stroke-dasharray="1.3 .6" stroke-dashoffset=".7"/>
<path d="M275.9 57.1v1.7M277.5 58.8v-1.7M240.5 77.5v1.7M242.1 79.2v-1.7M321.9 83.8v-11.2" fill="none" stroke="#000" stroke-width=".2" stroke-dasharray="1.3 .6" stroke-dashoffset=".8"/>
<path d="M336.1 92l-14.2-8.2" fill="none" stroke="#000" stroke-width=".2" stroke-dasharray="1.3 .6" stroke-dashoffset=".1"/>
<text font-size="8.5" x="325.4" y="279.7">heated-slide-holder</text>
<g font-size="5.3">
<text x="41" y="9.5">8</text>
<text x="88.5" y="9.5">7</text>
<text x="138.5" y="9.5">6</text>
<text x="188.5" y="9.5">5</text>
<text x="238.5" y="9.5">4</text>
<text x="288.5" y="9.5">3</text>
<text x="338.5" y="9.5">2</text>
<text x="386" y="9.5">1</text>
<text x="16.2" y="31.3">F</text>
<text x="411.2" y="31.3">F</text>
<text x="16.1" y="75.5">E</text>
<text x="411.1" y="75.5">E</text>
<text x="15.5" y="125.5">D</text>
<text x="410.5" y="125.5">D</text>
<text x="15.4" y="175.5">C</text>
<text x="410.4" y="175.5">C</text>
<text x="16" y="225.5">B</text>
<text x="411" y="225.5">B</text>
<text x="15.5" y="269.8">A</text>
<text x="410.5" y="269.8">A</text>
<text x="41" y="291.5">8</text>
<text x="88.5" y="291.5">7</text>
<text x="138.5" y="291.5">6</text>
<text x="188.5" y="291.5">5</text>
<text x="238.5" y="291.5">4</text>
<text x="288.5" y="291.5">3</text>
<text x="338.5" y="291.5">2</text>
<text x="386" y="291.5">1</text>
</g>
<g font-size="4.7">
<text x="101.8" y="17.1">dog-ear</text>
<text x="73.9" y="18.5">dog-ear</text>
<text x="27.7" y="51.6">This part</text>
<text x="27.7" y="56.1">has mirror</text>
<text x="27.7" y="60.6">symmetry</text>
<text x="27.7" y="65.2">except</text>
<text x="27.7" y="69.7">for the</text>
<text x="27.7" y="74.2">square</text>
<text x="27.7" y="78.7">cuts.</text>
<text x="30.9" y="119.1">dog-ear</text>
<text x="334.8" y="115.9">M3 features on topside go</text>
<text x="334.8" y="120.4">all the way through. M2</text>
<text x="334.8" y="125">features on underside just</text>
<text x="123.4" y="129.5">dog-ear</text>
<text x="334.8" y="129.5">go up to the first cylindrical</text>
<text x="334.8" y="134">feature they hit.</text>
</g>
<g font-size="4.7" fill="#808080">
<text x="170" y="17.9">5.50 THRU</text>
<text x="47.6" y="18.7">5.04</text>
<text x="76.9" y="23.6">44.96</text>
<text x="124.2" y="20.2">10.00</text>
<text x="171.2" y="23.5">10.00</text>
<text x="187.9" y="23.5">15.00</text>
<text x="63.1" y="26.1" transform="rotate(-60 63.1 26.1)">M3x0.5</text>
<text x="51.2" y="35.9" transform="rotate(-90 51.2 35.9)">6.80</text>
<text x="73.3" y="36.8">5.00</text>
<text x="91.7" y="54.8" transform="rotate(-90 91.7 54.8)">15.00</text>
<text x="177" y="54.8" transform="rotate(-90 177 54.8)">20.00</text>
<text x="102.1" y="64.7" transform="rotate(-90 102.1 64.7)">7.00</text>
<text x="90.4" y="76.5" transform="rotate(-90 90.4 76.5)">15.00</text>
<text x="169.8" y="72.5" transform="rotate(-90 169.8 72.5)">20.00</text>
<text x="99.2" y="86.3" transform="rotate(-90 99.2 86.3)">7.00</text>
<text x="55.4" y="91.4">15.00</text>
<text x="116.3" y="93.9" transform="rotate(-90 116.3 93.9)">10.00</text>
<text x="177" y="91" transform="rotate(-90 177 91)">20.00</text>
<text x="89" y="96.1" transform="rotate(-90 89 96.1)">15.00</text>
<text x="95.3" y="104.5" transform="rotate(-90 95.3 104.5)">6.80</text>
<text x="182.8" y="109" transform="rotate(-90 182.8 109)">10.00</text>
<text x="72.1" y="114.9">15.00</text>
<text x="154.7" y="124.9" transform="rotate(-90 154.7 124.9)">78.20</text>
<text x="168" y="123.6" transform="rotate(-90 168 123.6)">1.80</text>
<text x="40.6" y="128.5">10.00</text>
<text x="72.1" y="132.3">45.00</text>
<text x="81.7" y="138.2">55.00</text>
<text x="106.1" y="144.1">80.00</text>
<text x="54.7" y="151.2">11.00</text>
<text x="73.4" y="152.4">33.00</text>
<text x="31.5" y="164.8" transform="rotate(-90 31.5 164.8)">10.00</text>
<text x="48" y="167.6" transform="rotate(-90 48 167.6)">5.00</text>
<text x="121.6" y="167.6" transform="rotate(-90 121.6 167.6)">5.00</text>
<text x="310.2" y="169" transform="rotate(-90 310.2 169)">1.00</text>
<text x="60.4" y="179.2" transform="rotate(80 60.4 179.2)">M2x0.4</text>
<text x="83.2" y="178.5">4.10 THRU</text>
<text x="109.7" y="178.3" transform="rotate(-90 109.7 178.3)">13.70</text>
<text x="145.9" y="174.6" transform="rotate(-90 145.9 174.6)">23.70</text>
<text x="79.5" y="185.8">6.00 THRU</text>
<text x="123.3" y="191.1">20.00</text>
<text x="219.2" y="197.4">80.00</text>
<text x="42.2" y="213.6" transform="rotate(-90 42.2 213.6)">15.00</text>
<text x="93.5" y="212.7" transform="rotate(-90 93.5 212.7)">15.00</text>
<text x="26.7" y="222.4">11.00</text>
<text x="71.3" y="226.7">33.00</text>
<text x="54.9" y="260.8">11.00</text>
<text x="71.3" y="270.2">33.00</text>
<text x="92" y="278.5" transform="rotate(-90 92 278.5)">15.00</text>
</g>
<text font-size="4.1" x="21" y="293.7">SOLIDWORKS Educational Product. For Instructional Use Only.</text>
<text font-size="3.9" x="400.9" y="275.5">A3</text>
<g font-size="2">
<text x="230.6" y="234.6">UNLESS OTHERWISE SPECIFIED:</text>
<text x="230.6" y="237.1">DIMENSIONS ARE IN MILLIMETERS</text>
<text x="230.6" y="239.6">SURFACE FINISH:</text>
<text x="264.4" y="234.6">FINISH:</text>
<text x="311.3" y="234.5">DEBURR AND</text>
<text x="311.3" y="237">BREAK SHARP</text>
<text x="311.3" y="239.5">EDGES</text>
<text x="342.6" y="236">DO NOT SCALE DRAWING</text>
<text x="383.3" y="236.2">REVISION</text>
<text x="230.6" y="242.1">TOLERANCES:</text>
<text x="232.2" y="244.6">LINEAR:</text>
<text x="232.2" y="247.1">ANGULAR:</text>
<text x="244.3" y="252">NAME</text>
<text x="260" y="251.9">SIGNATURE</text>
<text x="277.2" y="251.9">DATE</text>
<text x="330.1" y="251.9">TITLE:</text>
<text x="230.6" y="256.1">DRAWN</text>
<text x="230.9" y="260.3">CHK'D</text>
<text x="230.4" y="264.4">APPV'D</text>
<text x="231.1" y="268.8">MFG</text>
<text x="231.5" y="273">Q.A</text>
<text x="285.6" y="272.5">MATERIAL:</text>
<text x="330" y="272.5">DWG NO.</text>
<text x="285.6" y="285.5">WEIGHT:</text>
<text x="330.1" y="285.6">SCALE:1:1</text>
<text x="374.5" y="285.6">SHEET 1 OF 1</text>
</g>
</svg>
